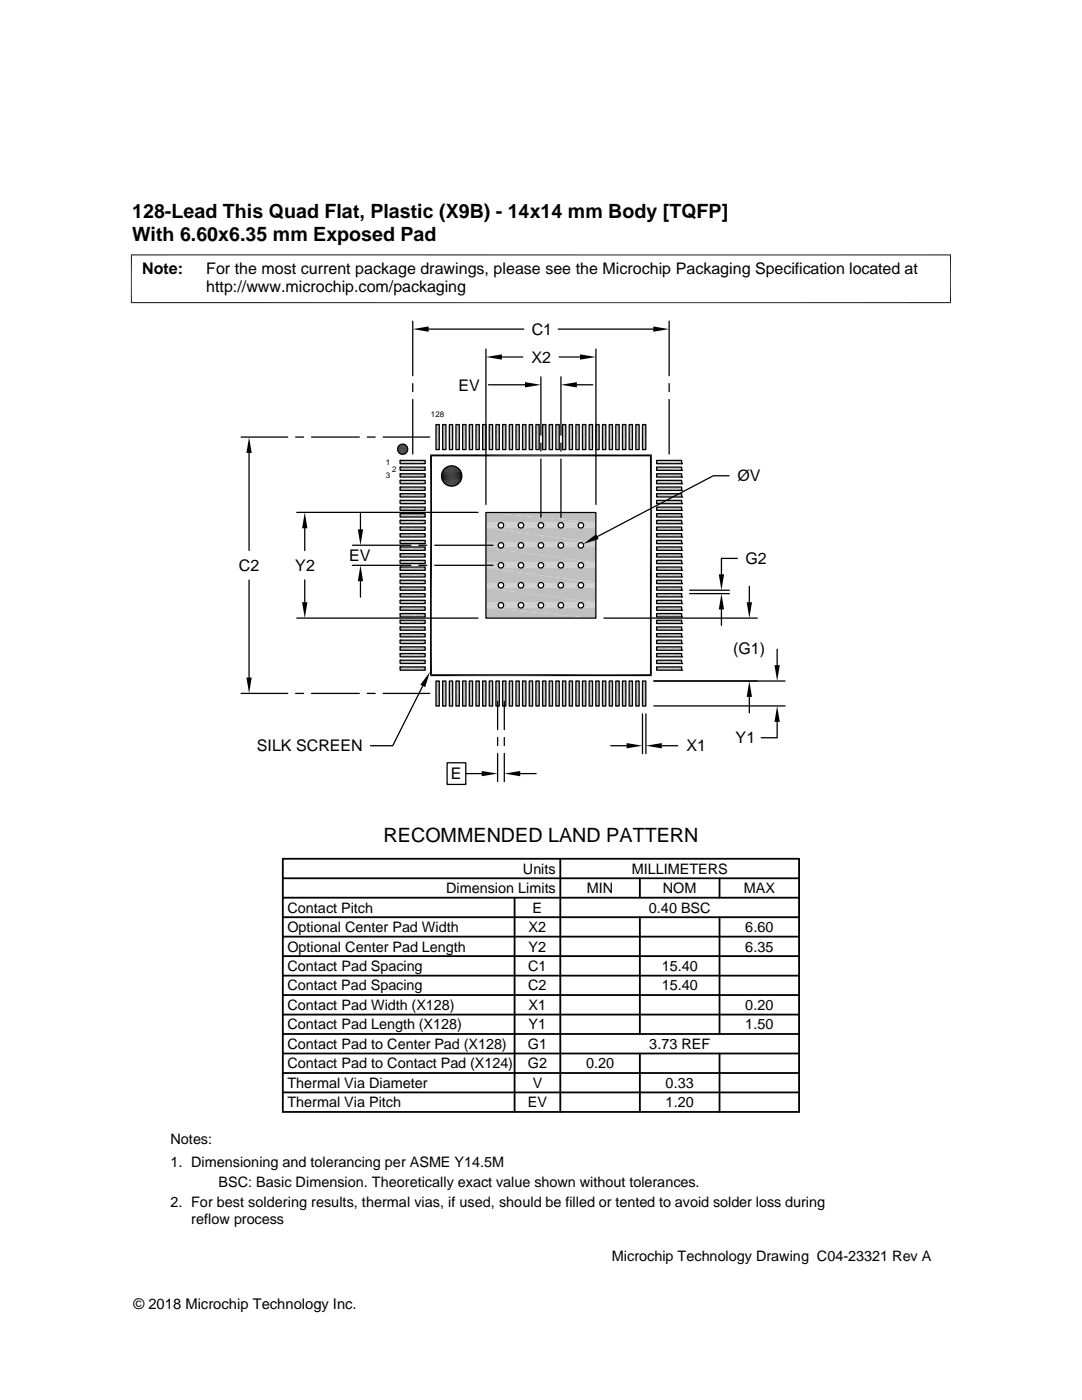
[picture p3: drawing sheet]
<svg xmlns="http://www.w3.org/2000/svg" width="216mm" height="279mm" viewBox="0 0 216 279" stroke-linecap="round" stroke-linejoin="round" font-family="sans-serif">
<g fill="#c0c0c0">
<path d="M128.2 84.7l.7 5h-.7z"/>
<path d="M128.2 84.7h.7v5z"/>
<path d="M126.9 84.7l.6 5h-.6z"/>
<path d="M126.9 84.7h.6v5z"/>
<path d="M125.5 84.7l.7 5h-.7z"/>
<path d="M125.5 84.7h.7v5z"/>
<path d="M124.2 84.7l.7 5h-.7z"/>
<path d="M124.2 84.7h.7v5z"/>
<path d="M122.9 84.7l.6 5h-.6z"/>
<path d="M122.9 84.7h.6v5z"/>
<path d="M121.6 84.7l.6 5h-.6z"/>
<path d="M121.6 84.7h.6v5z"/>
<path d="M120.2 84.7l.7 5h-.7z"/>
<path d="M120.2 84.7h.7v5z"/>
<path d="M118.9 84.7l.6 5h-.6z"/>
<path d="M118.9 84.7h.6v5z"/>
<path d="M117.6 84.7l.6 5h-.6z"/>
<path d="M117.6 84.7h.6v5z"/>
<path d="M116.2 84.7l.7 5h-.7z"/>
<path d="M116.2 84.7h.7v5z"/>
<path d="M114.9 84.7l.7 5h-.7z"/>
<path d="M114.9 84.7h.7v5z"/>
<path d="M113.6 84.7l.6 5h-.6z"/>
<path d="M113.6 84.7h.6v5z"/>
<path d="M112.2 84.7l.7 5h-.7z"/>
<path d="M112.2 84.7h.7v5z"/>
<path d="M110.9 84.7l.7 5h-.7z"/>
<path d="M110.9 84.7h.7v5z"/>
<path d="M109.6 84.7l.7 5h-.7z"/>
<path d="M109.6 84.7h.7v5z"/>
<path d="M108.3 84.7l.6 5h-.6z"/>
<path d="M108.3 84.7h.6v5z"/>
<path d="M106.9 84.7l.7 5h-.7z"/>
<path d="M106.9 84.7h.7v5z"/>
<path d="M105.6 84.7l.7 5h-.7z"/>
<path d="M105.6 84.7h.7v5z"/>
<path d="M104.3 84.7l.6 5h-.6z"/>
<path d="M104.3 84.7h.6v5z"/>
<path d="M103 84.7l.6 5h-.6z"/>
<path d="M103 84.7h.6v5z"/>
<path d="M101.6 84.7l.7 5h-.7z"/>
<path d="M101.6 84.7h.7v5z"/>
<path d="M100.3 84.7l.6 5h-.6z"/>
<path d="M100.3 84.7h.6v5z"/>
<path d="M99 84.7l.6 5h-.6z"/>
<path d="M99 84.7h.6v5z"/>
<path d="M97.6 84.7l.7 5h-.7z"/>
<path d="M97.6 84.7h.7v5z"/>
<path d="M96.3 84.7l.7 5h-.7z"/>
<path d="M96.3 84.7h.7v5z"/>
<path d="M95 84.7l.6 5h-.6z"/>
<path d="M95 84.7h.6v5z"/>
<path d="M93.6 84.7l.7 5h-.7z"/>
<path d="M93.6 84.7h.7v5z"/>
<path d="M92.3 84.7l.7 5h-.7z"/>
<path d="M92.3 84.7h.7v5z"/>
<path d="M91 84.7l.7 5h-.7z"/>
<path d="M91 84.7h.7v5z"/>
<path d="M89.7 84.7l.6 5h-.6z"/>
<path d="M89.7 84.7h.6v5z"/>
<path d="M88.3 84.7l.7 5h-.7z"/>
<path d="M88.3 84.7h.7v5z"/>
<path d="M87 84.7l.7 5h-.7z"/>
<path d="M87 84.7h.7v5z"/>
<path d="M131 91.9l5 .6h-5z"/>
<path d="M131 91.9h5v.6z"/>
<path d="M79.8 91.9l5 .6h-5z"/>
<path d="M79.8 91.9h5v.6z"/>
<path d="M131 93.2l5 .7h-5z"/>
<path d="M131 93.2h5v.7z"/>
<path d="M79.8 93.2l5 .7h-5z"/>
<path d="M79.8 93.2h5v.7z"/>
<path d="M131 94.6l5 .6h-5z"/>
<path d="M131 94.6h5v.6z"/>
<path d="M79.8 94.6l5 .6h-5z"/>
<path d="M79.8 94.6h5v.6z"/>
<path d="M131 95.9l5 .6h-5z"/>
<path d="M131 95.9h5v.6z"/>
<path d="M79.8 95.9l5 .6h-5z"/>
<path d="M79.8 95.9h5v.6z"/>
<path d="M131 97.2l5 .7h-5z"/>
<path d="M131 97.2h5v.7z"/>
<path d="M79.8 97.2l5 .7h-5z"/>
<path d="M79.8 97.2h5v.7z"/>
<path d="M131 98.5l5 .7h-5z"/>
<path d="M131 98.5h5v.7z"/>
<path d="M79.8 98.5l5 .7h-5z"/>
<path d="M79.8 98.5h5v.7z"/>
<path d="M131 99.9l5 .6h-5z"/>
<path d="M131 99.9h5v.6z"/>
<path d="M79.8 99.9l5 .6h-5z"/>
<path d="M79.8 99.9h5v.6z"/>
<path d="M131 101.2l5 .7h-5z"/>
<path d="M131 101.2h5v.7z"/>
<path d="M79.8 101.2l5 .7h-5z"/>
<path d="M79.8 101.2h5v.7z"/>
<path d="M131 102.5l5 .7h-5z"/>
<path d="M131 102.5h5v.7z"/>
<path d="M79.8 102.5l5 .7h-5z"/>
<path d="M79.8 102.5h5v.7z"/>
<path d="M131 103.8l5 .7h-5z"/>
<path d="M131 103.8h5v.7z"/>
<path d="M79.8 103.8l5 .7h-5z"/>
<path d="M79.8 103.8h5v.7z"/>
<path d="M131 105.2l5 .6h-5z"/>
<path d="M131 105.2h5v.6z"/>
<path d="M79.8 105.2l5 .6h-5z"/>
<path d="M79.8 105.2h5v.6z"/>
<path d="M131 106.5l5 .7h-5z"/>
<path d="M131 106.5h5v.7z"/>
<path d="M79.8 106.5l5 .7h-5z"/>
<path d="M79.8 106.5h5v.7z"/>
<path d="M131 107.8l5 .7h-5z"/>
<path d="M131 107.8h5v.7z"/>
<path d="M79.8 107.8l5 .7h-5z"/>
<path d="M79.8 107.8h5v.7z"/>
<path d="M131 109.2l5 .6h-5z"/>
<path d="M131 109.2h5v.6z"/>
<path d="M79.8 109.2l5 .6h-5z"/>
<path d="M79.8 109.2h5v.6z"/>
<path d="M131 110.5l5 .7h-5z"/>
<path d="M131 110.5h5v.7z"/>
<path d="M79.8 110.5l5 .7h-5z"/>
<path d="M79.8 110.5h5v.7z"/>
<path d="M131 111.8l5 .7h-5z"/>
<path d="M131 111.8h5v.7z"/>
<path d="M79.8 111.8l5 .7h-5z"/>
<path d="M79.8 111.8h5v.7z"/>
<path d="M131 113.2l5 .6h-5z"/>
<path d="M131 113.2h5v.6z"/>
<path d="M79.8 113.2l5 .6h-5z"/>
<path d="M79.8 113.2h5v.6z"/>
<path d="M131 114.5l5 .6h-5z"/>
<path d="M131 114.5h5v.6z"/>
<path d="M79.8 114.5l5 .6h-5z"/>
<path d="M79.8 114.5h5v.6z"/>
<path d="M131 115.8l5 .7h-5z"/>
<path d="M131 115.8h5v.7z"/>
<path d="M79.8 115.8l5 .7h-5z"/>
<path d="M79.8 115.8h5v.7z"/>
<path d="M131 117.1l5 .7h-5z"/>
<path d="M131 117.1h5v.7z"/>
<path d="M79.8 117.1l5 .7h-5z"/>
<path d="M79.8 117.1h5v.7z"/>
<path d="M131 118.5l5 .6h-5z"/>
<path d="M131 118.5h5v.6z"/>
<path d="M79.8 118.5l5 .6h-5z"/>
<path d="M79.8 118.5h5v.6z"/>
<path d="M131 119.8l5 .7h-5z"/>
<path d="M131 119.8h5v.7z"/>
<path d="M79.8 119.8l5 .7h-5z"/>
<path d="M79.8 119.8h5v.7z"/>
<path d="M131 121.1l5 .7h-5z"/>
<path d="M131 121.1h5v.7z"/>
<path d="M79.8 121.1l5 .7h-5z"/>
<path d="M79.8 121.1h5v.7z"/>
<path d="M131 122.4l5 .7h-5z"/>
<path d="M131 122.4h5v.7z"/>
<path d="M79.8 122.4l5 .7h-5z"/>
<path d="M79.8 122.4h5v.7z"/>
<path d="M131 123.8l5 .6h-5z"/>
<path d="M131 123.8h5v.6z"/>
<path d="M79.8 123.8l5 .6h-5z"/>
<path d="M79.8 123.8h5v.6z"/>
<path d="M131 125.1l5 .7h-5z"/>
<path d="M131 125.1h5v.7z"/>
<path d="M79.8 125.1l5 .7h-5z"/>
<path d="M79.8 125.1h5v.7z"/>
<path d="M131 126.4l5 .7h-5z"/>
<path d="M131 126.4h5v.7z"/>
<path d="M79.8 126.4l5 .7h-5z"/>
<path d="M79.8 126.4h5v.7z"/>
<path d="M131 127.8l5 .6h-5z"/>
<path d="M131 127.8h5v.6z"/>
<path d="M79.8 127.8l5 .6h-5z"/>
<path d="M79.8 127.8h5v.6z"/>
<path d="M131 129.1l5 .7h-5z"/>
<path d="M131 129.1h5v.7z"/>
<path d="M79.8 129.1l5 .7h-5z"/>
<path d="M79.8 129.1h5v.7z"/>
<path d="M131 130.4l5 .7h-5z"/>
<path d="M131 130.4h5v.7z"/>
<path d="M79.8 130.4l5 .7h-5z"/>
<path d="M79.8 130.4h5v.7z"/>
<path d="M131 131.8l5 .6h-5z"/>
<path d="M131 131.8h5v.6z"/>
<path d="M79.8 131.8l5 .6h-5z"/>
<path d="M79.8 131.8h5v.6z"/>
<path d="M131 133.1l5 .7h-5z"/>
<path d="M131 133.1h5v.7z"/>
<path d="M79.8 133.1l5 .7h-5z"/>
<path d="M79.8 133.1h5v.7z"/>
<path d="M128.2 135.9l.7 5h-.7z"/>
<path d="M128.2 135.9h.7v5z"/>
<path d="M126.9 135.9l.6 5h-.6z"/>
<path d="M126.9 135.9h.6v5z"/>
<path d="M125.5 135.9l.7 5h-.7z"/>
<path d="M125.5 135.9h.7v5z"/>
<path d="M124.2 135.9l.7 5h-.7z"/>
<path d="M124.2 135.9h.7v5z"/>
<path d="M122.9 135.9l.6 5h-.6z"/>
<path d="M122.9 135.9h.6v5z"/>
<path d="M121.6 135.9l.6 5h-.6z"/>
<path d="M121.6 135.9h.6v5z"/>
<path d="M120.2 135.9l.7 5h-.7z"/>
<path d="M120.2 135.9h.7v5z"/>
<path d="M118.9 135.9l.6 5h-.6z"/>
<path d="M118.9 135.9h.6v5z"/>
<path d="M117.6 135.9l.6 5h-.6z"/>
<path d="M117.6 135.9h.6v5z"/>
<path d="M116.2 135.9l.7 5h-.7z"/>
<path d="M116.2 135.9h.7v5z"/>
<path d="M114.9 135.9l.7 5h-.7z"/>
<path d="M114.9 135.9h.7v5z"/>
<path d="M113.6 135.9l.6 5h-.6z"/>
<path d="M113.6 135.9h.6v5z"/>
<path d="M112.2 135.9l.7 5h-.7z"/>
<path d="M112.2 135.9h.7v5z"/>
<path d="M110.9 135.9l.7 5h-.7z"/>
<path d="M110.9 135.9h.7v5z"/>
<path d="M109.6 135.9l.7 5h-.7z"/>
<path d="M109.6 135.9h.7v5z"/>
<path d="M108.3 135.9l.6 5h-.6z"/>
<path d="M108.3 135.9h.6v5z"/>
<path d="M106.9 135.9l.7 5h-.7z"/>
<path d="M106.9 135.9h.7v5z"/>
<path d="M105.6 135.9l.7 5h-.7z"/>
<path d="M105.6 135.9h.7v5z"/>
<path d="M104.3 135.9l.6 5h-.6z"/>
<path d="M104.3 135.9h.6v5z"/>
<path d="M103 135.9l.6 5h-.6z"/>
<path d="M103 135.9h.6v5z"/>
<path d="M101.6 135.9l.7 5h-.7z"/>
<path d="M101.6 135.9h.7v5z"/>
<path d="M100.3 135.9l.6 5h-.6z"/>
<path d="M100.3 135.9h.6v5z"/>
<path d="M99 135.9l.6 5h-.6z"/>
<path d="M99 135.9h.6v5z"/>
<path d="M97.6 135.9l.7 5h-.7z"/>
<path d="M97.6 135.9h.7v5z"/>
<path d="M96.3 135.9l.7 5h-.7z"/>
<path d="M96.3 135.9h.7v5z"/>
<path d="M95 135.9l.6 5h-.6z"/>
<path d="M95 135.9h.6v5z"/>
<path d="M93.6 135.9l.7 5h-.7z"/>
<path d="M93.6 135.9h.7v5z"/>
<path d="M92.3 135.9l.7 5h-.7z"/>
<path d="M92.3 135.9h.7v5z"/>
<path d="M91 135.9l.7 5h-.7z"/>
<path d="M91 135.9h.7v5z"/>
<path d="M89.7 135.9l.6 5h-.6z"/>
<path d="M89.7 135.9h.6v5z"/>
<path d="M88.3 135.9l.7 5h-.7z"/>
<path d="M88.3 135.9h.7v5z"/>
<path d="M87 135.9l.7 5h-.7z"/>
<path d="M87 135.9h.7v5z"/>
<path d="M97 102.3l21.9 2h-21.9z"/>
<path d="M97 102.3h21.9v2z"/>
</g>
<g fill="none" stroke="#c0c0c0" stroke-width=".2">
<path d="M97 104.4h2.7M97 104.4h2.6M97 104.5h2.5M97 104.6h2.5M97 104.7h2.4M97 104.8h2.4M97 104.9h2.4M97 105h2.4M97 105.1h2.5M97 105.2h2.5M97 105.3h2.6M97 105.3h2.7"/>
<path d="M97 105.3l2.9 .1M99.9 104.3h-2.9M100 105.4h3.9M100 104.3h3.9M100.2 105.3h3.5M100.2 104.4h3.5M100.3 105.3h3.3M100.3 104.4h3.3M100.4 104.5h3.1M100.4 105.2h3.1M100.4 105.1h3.1M100.4 104.6h3.1"/>
<path d="M100.5 105h2.9M100.5 104.7h2.9M100.5 104.8h2.9M100.5 104.9h2.9M104 105.4h3.9M104 104.3h3.9M104.2 105.3h3.5M104.2 104.4h3.5M104.3 105.3h3.3M104.3 104.4h3.3M104.4 104.5h3.1M104.4 105.2h3.1"/>
<path d="M104.4 105.1h3.1M104.4 104.6h3.1M104.5 105h2.9M104.5 104.7h2.9M104.5 104.9h2.9M104.5 104.8h2.9M108 105.4h3.9M108 104.3h3.9M108.2 105.3h3.5M108.2 104.4h3.5M108.3 105.3h3.3M108.3 104.4h3.3"/>
<path d="M108.3 104.5h3.2M108.3 105.2h3.2M108.4 105.1h3M108.4 104.6h3M108.4 105h3M108.4 104.7h3M108.5 104.9h2.9M108.5 104.8h2.9M112 104.3h3.8M112 105.4h3.8M112.2 105.3h3.5M112.2 104.4h3.5"/>
<path d="M112.2 104.4h3.4M112.2 105.3h3.4M112.3 105.2h3.2M112.3 104.5h3.2M112.4 105.1h3M112.4 104.6h3M112.4 105h3M112.4 104.7h3M112.5 104.8h2.9M112.5 104.9h2.9M116 104.3h2.9M116 105.4h2.9"/>
<path d="M116.1 105.3h2.8M116.1 104.4h2.8M116.2 104.4h2.7M116.2 105.3h2.7M116.3 105.2h2.6M116.3 104.5h2.6M116.4 105.1h2.5M116.4 104.6h2.5M116.4 105h2.5M116.4 104.7h2.5M116.4 104.9h2.5M116.4 104.8h2.5"/>
</g>
<g fill="#c0c0c0">
<path d="M97 105.4l21.9 2.9h-21.9z"/>
<path d="M97 105.4h21.9v2.9z"/>
</g>
<g fill="none" stroke="#c0c0c0" stroke-width=".2">
<path d="M97 108.4h2.7M97 108.4h2.6M97 108.5h2.5M97 108.6h2.5M97 108.7h2.4M97 108.8h2.4M97 108.9h2.4M97 109h2.4M97 109.1h2.5M97 109.2h2.5M97 109.2h2.6M97 109.3h2.7"/>
<path d="M97 109.3l2.9 .1M99.9 108.3h-2.9M100 109.4h3.9M100 108.3h3.9M100.2 109.3h3.5M100.2 108.4h3.5M100.3 109.2h3.3M100.3 108.4h3.3M100.4 108.5h3.1M100.4 109.2h3.1M100.4 109.1h3.1M100.4 108.6h3.1"/>
<path d="M100.5 109h2.9M100.5 108.7h2.9M100.5 108.8h2.9M100.5 108.9h2.9M104 109.4h3.9M104 108.3h3.9M104.2 109.3h3.5M104.2 108.4h3.5M104.3 109.2h3.3M104.3 108.4h3.3M104.4 108.5h3.1M104.4 109.2h3.1"/>
<path d="M104.4 109.1h3.1M104.4 108.6h3.1M104.5 109h2.9M104.5 108.7h2.9M104.5 108.9h2.9M104.5 108.8h2.9M108 109.4h3.9M108 108.3h3.9M108.2 109.3h3.5M108.2 108.4h3.5M108.3 109.2h3.3M108.3 108.4h3.3"/>
<path d="M108.3 108.5h3.2M108.3 109.2h3.2M108.4 109.1h3M108.4 108.6h3M108.4 109h3M108.4 108.7h3M108.5 108.9h2.9M108.5 108.8h2.9M112 108.3h3.8M112 109.4h3.8M112.2 109.3h3.5M112.2 108.4h3.5"/>
<path d="M112.2 108.4h3.4M112.2 109.2h3.4M112.3 109.2h3.2M112.3 108.5h3.2M112.4 109.1h3M112.4 108.6h3M112.4 109h3M112.4 108.7h3M112.5 108.8h2.9M112.5 108.9h2.9M116 108.3h2.9M116 109.4h2.9"/>
<path d="M116.1 109.3h2.8M116.1 108.4h2.8M116.2 108.4h2.7M116.2 109.2h2.7M116.3 109.2h2.6M116.3 108.5h2.6M116.4 109.1h2.5M116.4 108.6h2.5M116.4 109h2.5M116.4 108.7h2.5M116.4 108.9h2.5M116.4 108.8h2.5"/>
</g>
<g fill="#c0c0c0">
<path d="M97 109.4l21.9 2.9h-21.9z"/>
<path d="M97 109.4h21.9v2.9z"/>
</g>
<g fill="none" stroke="#c0c0c0" stroke-width=".2">
<path d="M97 112.4h2.7M97 112.4h2.6M97 112.5h2.5M97 112.6h2.5M97 112.7h2.4M97 112.8h2.4M97 112.9h2.4M97 113h2.4M97 113.1h2.5M97 113.2h2.6M97 113.3h2.7M97 113.3l2.9 .1"/>
<path d="M99.9 112.3h-2.9M100 113.4h3.9M100 112.3h3.9M100.2 113.3h3.5M100.2 112.4h3.5M100.3 113.2h3.3M100.3 112.4h3.3M100.4 112.5h3.1M100.4 113.1h3.1M100.4 112.6h3.1M100.5 113h2.9M100.5 112.7h2.9"/>
<path d="M100.5 112.8h2.9M100.5 112.9h2.9M104 113.4h3.9M104 112.3h3.9M104.2 113.3h3.5M104.2 112.4h3.5M104.3 113.2h3.3M104.3 112.4h3.3M104.4 112.5h3.1M104.4 113.1h3.1M104.4 112.6h3.1M104.5 113h2.9"/>
<path d="M104.5 112.7h2.9M104.5 112.9h2.9M104.5 112.8h2.9M108 113.4h3.9M108 112.3h3.9M108.2 113.3h3.5M108.2 112.4h3.5M108.3 113.2h3.3M108.3 112.4h3.3M108.3 112.5h3.2M108.3 113.1h3.2M108.4 113.1h3"/>
<path d="M108.4 112.6h3M108.4 113h3M108.4 112.7h3M108.5 112.9h2.9M108.5 112.8h2.9M112 112.3h3.8M112 113.4h3.8M112.2 113.3h3.5M112.2 112.4h3.5M112.2 112.4h3.4M112.2 113.2h3.4M112.3 113.1h3.2"/>
<path d="M112.3 112.5h3.2M112.4 113.1h3M112.4 112.6h3M112.4 113h3M112.4 112.7h3M112.5 112.8h2.9M112.5 112.9h2.9M116 112.3h2.9M116 113.4h2.9M116.1 113.3h2.8M116.1 112.4h2.8M116.2 112.4h2.7"/>
<path d="M116.2 113.2h2.7M116.3 113.1h2.6M116.3 112.5h2.6M116.4 113.1h2.5M116.4 112.6h2.5M116.4 113h2.5M116.4 112.7h2.5M116.4 112.9h2.5M116.4 112.8h2.5"/>
</g>
<g fill="#c0c0c0">
<path d="M97 113.4l21.9 2.9h-21.9z"/>
<path d="M97 113.4h21.9v2.9z"/>
</g>
<g fill="none" stroke="#c0c0c0" stroke-width=".2">
<path d="M97 116.3h2.7M97 116.4h2.6M97 116.5h2.5M97 116.6h2.5M97 116.7h2.4M97 116.8h2.4M97 116.9h2.4M97 117h2.4M97 117.1h2.5M97 117.2h2.6M97 117.3h2.7M97 117.3h2.9"/>
<path d="M99.9 116.3h-2.9M100 117.3h3.9M100 116.3h3.9M100.2 117.3h3.5M100.2 116.3h3.5M100.3 117.2h3.3M100.3 116.4h3.3M100.4 116.5h3.1M100.4 117.1h3.1M100.4 116.6h3.1M100.5 117h2.9M100.5 116.7h2.9"/>
<path d="M100.5 116.8h2.9M100.5 116.9h2.9M104 117.3h3.9M104 116.3h3.9M104.2 117.3h3.5M104.2 116.3h3.5M104.3 117.2h3.3M104.3 116.4h3.3M104.4 116.5h3.1M104.4 117.1h3.1M104.4 116.6h3.1M104.5 117h2.9"/>
<path d="M104.5 116.7h2.9M104.5 116.9h2.9M104.5 116.8h2.9M108 117.3h3.9M108 116.3h3.9M108.2 117.3h3.5M108.2 116.3h3.5M108.3 117.2h3.3M108.3 116.4h3.3M108.3 116.5h3.2M108.3 117.1h3.2M108.4 117.1h3"/>
<path d="M108.4 116.6h3M108.4 117h3M108.4 116.7h3M108.5 116.9h2.9M108.5 116.8h2.9M112 116.3h3.8M112 117.3h3.8M112.2 117.3h3.5M112.2 116.3h3.5M112.2 116.4h3.4M112.2 117.2h3.4M112.3 117.1h3.2"/>
<path d="M112.3 116.5h3.2M112.4 117.1h3M112.4 116.6h3M112.4 117h3M112.4 116.7h3M112.5 116.8h2.9M112.5 116.9h2.9M116 116.3h2.9M116 117.3h2.9M116.1 117.3h2.8M116.1 116.3h2.8M116.2 116.4h2.7"/>
<path d="M116.2 117.2h2.7M116.3 117.1h2.6M116.3 116.5h2.6M116.4 117.1h2.5M116.4 116.6h2.5M116.4 117h2.5M116.4 116.7h2.5M116.4 116.9h2.5M116.4 116.8h2.5"/>
</g>
<g fill="#c0c0c0">
<path d="M97 117.3l21.9 2.9h-21.9z"/>
<path d="M97 117.3h21.9v2.9z"/>
</g>
<g fill="none" stroke="#c0c0c0" stroke-width=".2">
<path d="M97 120.3h2.7M97 120.4h2.6M97 120.5h2.5M97 120.6h2.4M97 120.7h2.4M97 120.9h2.4M97 121h2.5M97 121.1h2.5M97 121.2h2.6M97 121.3h2.7M97 121.3h2.9M99.9 120.3h-2.9"/>
<path d="M100 121.3h3.9M100 120.3h3.9M100.2 121.3h3.5M100.2 120.3h3.5M100.3 121.2h3.3M100.3 120.4h3.3M100.4 120.5h3.1M100.4 121.1h3.1M100.4 121h3.1M100.5 120.9h2.9M100.5 120.6h2.9M100.5 120.7h2.9"/>
<path d="M104 121.3h3.9M104 120.3h3.9M104.2 121.3h3.5M104.2 120.3h3.5M104.3 121.2h3.3M104.3 120.4h3.3M104.4 120.5h3.1M104.4 121.1h3.1M104.4 121h3.1M104.5 120.9h2.9M104.5 120.6h2.9M104.5 120.7h2.9"/>
<path d="M108 121.3h3.9M108 120.3h3.9M108.2 121.3h3.5M108.2 120.3h3.5M108.3 121.2h3.3M108.3 120.4h3.3M108.3 120.5h3.2M108.3 121.1h3.2M108.4 121h3M108.4 120.5h3M108.4 120.9h3M108.4 120.6h3"/>
<path d="M108.5 120.9h2.9M108.5 120.7h2.9M112 120.3h3.8M112 121.3h3.8M112.2 121.3h3.5M112.2 120.3h3.5M112.2 120.4h3.4M112.2 121.2h3.4M112.3 121.1h3.2M112.3 120.5h3.2M112.4 121h3M112.4 120.5h3"/>
<path d="M112.4 120.9h3M112.4 120.6h3M112.5 120.7h2.9M112.5 120.9h2.9M116 120.3h2.9M116 121.3h2.9M116.1 121.3h2.8M116.1 120.3h2.8M116.2 120.4h2.7M116.2 121.2h2.7M116.3 121.1h2.6M116.3 120.5h2.6"/>
<path d="M116.4 121h2.5M116.4 120.5h2.5M116.4 120.9h2.5M116.4 120.6h2.5M116.4 120.7h2.5"/>
</g>
<g fill="#c0c0c0">
<path d="M97 121.3l21.9 2.1h-21.9z"/>
<path d="M97 121.3h21.9v2.1z"/>
</g>
<g fill="none" stroke="#000" stroke-width=".25">
<path d="M82.4 64.1v10.9M82.4 76.6v1.5M82.4 79.7v10.9M85.5 65.7h19M97 69.7v31M97.5 76.8h7.3M100.1 71.2h4.2M107.9 75.2v11.6M111.4 65.7h18.9M111.6 71.2h4.1M111.9 75.2v11.6M115.1 76.8h3.2"/>
<path d="M118.9 69.7v31M133.5 64.1v10.9M133.5 76.6v1.5M133.5 79.7v10.9M48.1 87.2h9.3M49.7 90.4v19.5M59 87.2h1.6M62.2 87.2h9.5M73.3 87.2h1.6M76.5 87.2h9.2M79.8 91.9h5v.6h-5zM79.8 91.9h.1"/>
<path d="M79.8 93.2h5v.7h-5zM79.8 93.2h.1M79.8 94.6h5v.6h-5zM79.8 94.6h.1M79.8 95.9h5v.6h-5zM79.8 95.9h.1M79.8 97.2h5v.7h-5zM79.8 97.2h.1M79.8 98.5h5v.7h-5zM79.8 98.5h.1M79.8 99.9h5v.6h-5zM79.8 99.9h.1"/>
<path d="M87 84.7h.7v5h-.7zM88.3 84.7h.7v5h-.7zM89.7 84.7h.6v5h-.6zM91 84.7h.7v5h-.7zM92.3 84.7h.7v5h-.7zM93.6 84.7h.7v5h-.7zM95 84.7h.6v5h-.6zM96.3 84.7h.7v5h-.7zM97.6 84.7h.7v5h-.7zM99 84.7h.6v5h-.6zM100.3 84.7h.6v5h-.6zM101.6 84.7h.7v5h-.7z"/>
<path d="M103 84.7h.6v5h-.6zM104.3 84.7h.6v5h-.6zM105.6 84.7h.7v5h-.7zM106.9 84.7h.7v5h-.7zM107.9 88.4v1.6M107.9 91.6v11.7M108.3 84.7h.6v5h-.6zM109.6 84.7h.7v5h-.7zM110.9 84.7h.7v5h-.7zM111.9 88.4v1.6M111.9 91.6v11.7M112.2 84.7h.7v5h-.7z"/>
<path d="M113.6 84.7h.6v5h-.6zM114.9 84.7h.7v5h-.7zM116.2 84.7h.7v5h-.7zM117.6 84.7h.6v5h-.6zM118.9 84.7h.6v5h-.6zM120.2 84.7h.7v5h-.7zM121.6 84.7h.6v5h-.6zM122.9 84.7h.6v5h-.6zM124.2 84.7h.7v5h-.7zM125.5 84.7h.7v5h-.7zM126.9 84.7h.6v5h-.6zM128.2 84.7h.7v5h-.7z"/>
<path d="M131 99.9h5v.6h-5zM131 98.5h5v.7h-5zM131 97.2h5v.7h-5zM131 95.9h5v.6h-5zM131 94.6h5v.6h-5zM131 93.2h5v.7h-5zM131 91.9h5v.6h-5zM136 99.2h.1M136 97.9h.1M136 96.5h.1M136 95.2h.1M136 93.9h.1"/>
<path d="M136 92.5h.1M145.5 95h-3.2l-23.1 12.1M49.7 115.8v19.4M59.2 102.3h36.2M60.8 105.4v4.5M60.8 115.7v4.5M70.3 108.8h11.7M70.3 112.8h11.7M71.9 102.5v3.1M71.9 116v3.2M79.8 101.2h5v.7h-5zM79.8 101.2h.1"/>
<path d="M79.8 102.5h5v.7h-5zM79.8 102.5h.1M79.8 103.8h5v.7h-5zM79.8 103.8h.1M79.8 105.2h5v.6h-5zM79.8 105.2h.1M79.8 106.5h5v.7h-5zM79.8 106.5h.1M79.8 107.8h5v.7h-5zM79.8 107.8h.1M79.8 109.2h5v.6h-5zM79.8 109.2h.1"/>
<path d="M79.8 110.5h5v.7h-5zM79.8 110.5h.1M79.8 111.8h5v.7h-5zM79.8 111.8h.1M79.8 113.2h5v.6h-5zM79.8 113.2h.1M79.8 114.5h5v.6h-5zM79.8 114.5h.1M79.8 115.8h5v.7h-5zM79.8 115.8h.1M79.8 117.1h5v.7h-5zM79.8 117.1h.1"/>
<path d="M79.8 118.5h5v.6h-5zM79.8 118.5h.1M79.8 119.8h5v.7h-5zM79.8 119.8h.1M83.6 108.8h1.6M83.6 112.8h1.6M86.7 108.8h11.7M86.7 112.8h11.7M97 102.3h21.9v21.1h-21.9zM131 119.8h5v.7h-5zM131 118.5h5v.6h-5zM131 117.1h5v.7h-5z"/>
<path d="M131 115.8h5v.7h-5zM131 114.5h5v.6h-5zM131 113.2h5v.6h-5zM131 111.8h5v.7h-5zM131 110.5h5v.7h-5zM131 109.2h5v.6h-5zM131 107.8h5v.7h-5zM131 106.5h5v.7h-5zM131 105.2h5v.6h-5zM131 103.8h5v.7h-5zM131 102.5h5v.7h-5zM131 101.2h5v.7h-5z"/>
<path d="M136 119.1h.1M136 117.8h.1M136 116.5h.1M136 115.1h.1M136 113.8h.1M136 112.5h.1M136 111.2h.1M136 109.8h.1M136 108.5h.1M136 107.2h.1M136 105.8h.1M136 104.5h.1"/>
<path d="M136 103.2h.1M136 101.9h.1M136 100.5h.1M137.6 118.5h7.9M137.6 117.8h7.9M147.1 111.4h-3.1v3.2M149.5 117v3.2M48.1 138.4h9.3M59 138.4h1.6M59.2 123.4h36.2M62.2 138.4h9.5M73.3 138.4h1.6"/>
<path d="M76.5 138.4h9.2M79.8 121.1h5v.7h-5zM79.8 121.1h.1M79.8 122.4h5v.7h-5zM79.8 122.4h.1M79.8 123.8h5v.6h-5zM79.8 123.8h.1M79.8 125.1h5v.7h-5zM79.8 125.1h.1M79.8 126.4h5v.7h-5zM79.8 126.4h.1M79.8 127.8h5v.6h-5z"/>
<path d="M79.8 127.8h.1M79.8 129.1h5v.7h-5zM79.8 129.1h.1M79.8 130.4h5v.7h-5zM79.8 130.4h.1M79.8 131.8h5v.6h-5zM79.8 131.8h.1M79.8 133.1h5v.7h-5zM79.8 133.1h.1M84.3 136.9l-5.9 11.9h-4.5M87 135.9h.7v5h-.7zM88.3 135.9h.7v5h-.7z"/>
<path d="M89.7 135.9h.6v5h-.6zM91 135.9h.7v5h-.7zM92.3 135.9h.7v5h-.7zM93.6 135.9h.7v5h-.7zM95 135.9h.6v5h-.6zM96.3 135.9h.7v5h-.7zM97.6 135.9h.7v5h-.7zM99 135.9h.6v5h-.6zM99.3 140v5.6M100.3 135.9h.6v5h-.6zM100.6 140v5.6M101.6 135.9h.7v5h-.7z"/>
<path d="M103 135.9h.6v5h-.6zM104.3 135.9h.6v5h-.6zM105.6 135.9h.7v5h-.7zM106.9 135.9h.7v5h-.7zM108.3 135.9h.6v5h-.6zM109.6 135.9h.7v5h-.7zM110.9 135.9h.7v5h-.7zM112.2 135.9h.7v5h-.7zM113.6 135.9h.6v5h-.6zM114.9 135.9h.7v5h-.7zM116.2 135.9h.7v5h-.7zM117.6 135.9h.6v5h-.6z"/>
<path d="M118.9 135.9h.6v5h-.6zM120.2 135.9h.7v5h-.7zM120.5 123.4h30.6M121.6 135.9h.6v5h-.6zM122.9 135.9h.6v5h-.6zM124.2 135.9h.7v5h-.7zM125.5 135.9h.7v5h-.7zM126.9 135.9h.6v5h-.6zM128.2 135.9h.7v5h-.7zM130.5 135.9h26.2M131 133.1h5v.7h-5zM131 131.8h5v.6h-5z"/>
<path d="M131 130.4h5v.7h-5zM131 129.1h5v.7h-5zM131 127.8h5v.6h-5zM131 126.4h5v.7h-5zM131 125.1h5v.7h-5zM131 123.8h5v.6h-5zM131 122.4h5v.7h-5zM131 121.1h5v.7h-5zM136 133.8h.1M136 132.4h.1M136 131.1h.1M136 129.8h.1"/>
<path d="M136 128.4h.1M136 127.1h.1M136 125.8h.1M136 124.4h.1M136 123.1h.1M136 121.8h.1M136 120.5h.1M144 121.6v3.2M149.5 139.1v3.2M155.1 129.6v3.1M89.2 152.2h3.7v4.3h-3.7zM92.9 154.4h3.2"/>
<path d="M99.3 147.2v1.6M99.3 150.4v5.6M100.6 147.2v1.6M100.6 150.4v5.6M103.8 154.4h3.2M121.9 148.8h3.1M128.2 142.5v7.9M128.9 142.5v7.9M130.5 140.9h26.2M132.1 148.8h3.1M155.1 144.1v3.1h-3.2"/>
<circle cx="80.3" cy="89.6" r="1.02"/>
<circle cx="90.1" cy="95" r="2.04"/>
<circle cx="100" cy="112.8" r=".55"/>
<circle cx="100" cy="108.8" r=".55"/>
<circle cx="100" cy="116.8" r=".55"/>
<circle cx="100" cy="104.8" r=".55"/>
<circle cx="103.9" cy="116.8" r=".56"/>
<circle cx="103.9" cy="104.8" r=".56"/>
<circle cx="103.9" cy="112.8" r=".55"/>
<circle cx="103.9" cy="108.8" r=".55"/>
<circle cx="107.9" cy="112.8" r=".55"/>
<circle cx="107.9" cy="104.8" r=".55"/>
<circle cx="107.9" cy="116.8" r=".55"/>
<circle cx="107.9" cy="108.8" r=".55"/>
<circle cx="111.9" cy="112.8" r=".55"/>
<circle cx="111.9" cy="104.8" r=".55"/>
<circle cx="111.9" cy="116.8" r=".55"/>
<circle cx="111.9" cy="108.8" r=".55"/>
<circle cx="115.9" cy="116.8" r=".56"/>
<circle cx="115.9" cy="104.8" r=".56"/>
<circle cx="115.9" cy="108.8" r=".55"/>
<circle cx="115.9" cy="112.8" r=".55"/>
<circle cx="100" cy="120.8" r=".55"/>
<circle cx="103.9" cy="120.8" r=".55"/>
<circle cx="107.9" cy="120.8" r=".55"/>
<circle cx="111.9" cy="120.8" r=".55"/>
<circle cx="115.9" cy="120.8" r=".55"/>
</g>
<g fill="none" stroke="#000" stroke-width=".36">
<path d="M56.4 175.3h103M56.4 171.4h103v50.5h-103zM56.4 179.2h103M102.7 179.2v42.7M111.8 171.4v50.5M127.7 175.3v3.9M143.6 175.3v3.9M56.4 198.6h103M56.4 186.9h103M56.4 183h103M56.4 190.8h103M56.4 194.7h103"/>
<path d="M127.7 183v23.4M143.6 183v23.4M56.4 202.5h103M56.4 210.2h103M56.4 206.4h103M56.4 218h103M56.4 214.1h103M127.7 210.2v11.7M143.6 210.2v11.7"/>
</g>
<g fill="none" stroke="#000" stroke-width=".2">
<path d="M26.1 50.9h163.7M26.2 50.8v9.7M189.7 50.8v9.7M26.1 60.4h163.7M79.3 89.5h2M79.3 89.6h2.1M79.3 89.7h2.1M79.3 89.8h2M88.1 94.7h4M88.1 94.9h4.1M88.1 95.1h4.1M88.1 95.3h4"/>
<path d="M88.1 95.5h4M88.1 94.5h4M88.2 94.3h3.9M88.2 95.7h3.9M88.2 95.8h3.8M88.2 94.1h3.8M88.3 94h3.6M88.3 96h3.6M88.4 96.2h3.4M88.4 93.8h3.4M88.5 93.7h3.2M88.5 96.3h3.2"/>
<path d="M88.7 96.5h2.9M88.7 93.5h2.9M88.8 93.4h2.6M88.8 96.6h2.6M89 96.7h2.3M89 93.3h2.3M89.1 93.2h2M89.1 96.8h2"/>
</g>
<g fill="#000">
<path d="M82.4 65.7l3.1-.5v1zM97 71.2l3.1-.5v1.1zM104.8 76.3l3.1 .5-3.1 .5zM111.9 76.8l3.2-.5v1zM115.7 70.7l3.2 .5-3.2 .6zM130.3 65.2l3.2 .5-3.2 .5zM49.7 87.2l.5 3.2h-1zM79.4 89.5h1.9v.1zM79.4 89.8l1.9 .1h-1.9zM79.4 89.8h1.9v.1zM79.4 89.4l1.9 .1zM79.4 89.9l1.9 .1z"/>
<path d="M79.4 89.9h1.9zM79.4 89.3l1.9 .1zM79.4 90l1.8 .1zM79.4 90h1.9zM79.4 89.2l1.9 .1h-1.9zM79.4 89.2h1.8l.1 .1zM79.4 90.1l1.8 .1zM79.4 90.1h1.8zM79.5 89.1l1.7 .1h-1.8zM79.5 89.1l1.7 .1zM79.5 90.2l1.6 .1zM79.5 90.2h1.7z"/>
<path d="M79.5 89l1.7 .1zM79.5 90.3h1.6zM79.6 88.9l1.5 .1h-1.6zM79.6 88.9l1.5 .1zM79.6 90.3l1.4 .1zM79.6 90.3h1.5zM79.7 88.9h1.4zM79.7 90.4l1.2 .1zM79.7 90.4h1.3zM79.7 88.9h1.3zM79.8 88.8l1.2 .1zM79.8 90.5h1z"/>
<path d="M79.8 90.5h1.1zM79.8 88.8h1.1zM79.8 90.5l1 .1zM79.8 88.8h1zM79.9 88.7l.9 .1zM79.9 90.6h.8zM79.9 90.6h.9zM79.9 88.7h.9zM80 88.7h.8zM80 90.6h.6zM80 90.6h.7zM80 88.7h.7z"/>
<path d="M80.1 88.7h.6zM80.1 90.6l.4 .1zM80.1 90.6h.5zM80.1 88.7h.5zM80.2 88.6l.4 .1zM80.2 90.7h.3zM80.2 88.6h.3zM89.1 96.8h1.9zM89.3 93.2h1.8zM89.3 96.8l1.5 .1zM89.3 96.8h1.7zM89.3 93.2h1.7z"/>
<path d="M89.5 93.1l1.5 .1zM89.5 96.9l1.1 .1zM89.5 96.9h1.3zM89.5 93.1h1.3zM89.7 93l1.1 .1zM89.7 97h.6zM89.7 97h.9zM89.7 93h.9zM89.8 93h.8zM89.8 97h.5zM89.8 93h.5zM60.8 102.3l.5 3.1h-1z"/>
<path d="M71.4 105.6h1.1l-.6 3.2zM71.9 112.8l.6 3.2h-1.1zM116.4 108.6l2.6-2 .5 1zM143.4 114.6h1.1l-.5 3.2zM49.2 135.2h1l-.5 3.2zM60.3 120.2h1l-.5 3.2zM85.8 134.1l-1 3-.9-.4zM144 118.5l.5 3.1h-1.1zM149.5 135.9l.6 3.2h-1.1zM149 120.2h1.1l-.6 3.2zM154.5 132.7h1.1l-.5 3.2zM96.1 153.9l3.2 .5-3.2 .5z"/>
<path d="M100.6 154.4l3.2-.5v1zM125 148.3l3.2 .5-3.2 .6zM128.9 148.8l3.2-.5v1.1zM155.1 140.9l.5 3.2h-1.1z"/>
</g>
<path d="M85.8 90.9h44.3M86 90.7v44.2M129.9 90.7v44.2M85.8 134.7h44.3" fill="none" stroke="#000" stroke-width=".38"/>
<g font-size="3.9">
<text x="26.4" y="43.5">128-Lead This Quad Flat, Plastic (X9B) - 14x14 mm Body [TQFP]</text>
<text x="26.4" y="48">With 6.60x6.35 mm Exposed Pad</text>
<text x="76.5" y="168.1">RECOMMENDED LAND PATTERN</text>
</g>
<g font-size="3.2">
<text x="28.4" y="54.6">Note:</text>
<text x="41.1" y="58.3">http://www.microchip.com/packaging</text>
<text x="41.1" y="54.6">For the most current package drawings, please see the Microchip Packaging Specification located at</text>
<text x="106.1" y="66.8">C1</text>
<text x="91.5" y="77.9">EV</text>
<text x="106.1" y="72.4">X2</text>
<text x="147.2" y="96.1">ØV</text>
<text x="47.7" y="113.9">C2</text>
<text x="58.9" y="114">Y2</text>
<text x="69.7" y="112">EV</text>
<text x="148.7" y="112.6">G2</text>
<text x="146.3" y="130.4">(G1)</text>
<text x="51.3" y="149.9">SILK SCREEN</text>
<text x="137" y="150">X1</text>
<text x="146.8" y="148.4">Y1</text>
<text x="90" y="155.5">E</text>
</g>
<g font-size="2.9">
<text x="89" y="178.2">Dimension Limits</text>
<text x="104.3" y="174.4">Units</text>
<text x="117.1" y="178.2">MIN</text>
<text x="126" y="174.4">MILLIMETERS</text>
<text x="132.3" y="178.2">NOM</text>
<text x="148.4" y="178.2">MAX</text>
<text x="57.3" y="182.1">Contact Pitch</text>
<text x="106.3" y="182.1">E</text>
<text x="129.5" y="182.1">0.40 BSC</text>
<text x="57.3" y="186">Optional Center Pad Width</text>
<text x="57.3" y="189.9">Optional Center Pad Length</text>
<text x="105.5" y="189.9">Y2</text>
<text x="105.5" y="186">X2</text>
<text x="148.7" y="189.9">6.35</text>
<text x="148.7" y="186">6.60</text>
<text x="57.3" y="197.7">Contact Pad Spacing</text>
<text x="57.3" y="193.8">Contact Pad Spacing</text>
<text x="105.4" y="197.7">C2</text>
<text x="105.4" y="193.8">C1</text>
<text x="132" y="193.8">15.40</text>
<text x="132" y="197.7">15.40</text>
<text x="57.3" y="201.6">Contact Pad Width (X128)</text>
<text x="105.5" y="201.6">X1</text>
<text x="148.7" y="201.6">0.20</text>
<text x="57.3" y="209.3">Contact Pad to Center Pad (X128)</text>
<text x="57.3" y="205.4">Contact Pad Length (X128)</text>
<text x="105.3" y="209.3">G1</text>
<text x="105.5" y="205.4">Y1</text>
<text x="129.6" y="209.3">3.73 REF</text>
<text x="148.7" y="205.4">1.50</text>
<text x="57.3" y="213.2">Contact Pad to Contact Pad (X124)</text>
<text x="105.3" y="213.2">G2</text>
<text x="116.9" y="213.2">0.20</text>
<text x="57.3" y="217.1">Thermal Via Diameter</text>
<text x="57.3" y="221">Thermal Via Pitch</text>
<text x="105.3" y="221">EV</text>
<text x="106.3" y="217.1">V</text>
<text x="132.8" y="217.1">0.33</text>
<text x="132.8" y="221">1.20</text>
<text x="34" y="228.3">Notes:</text>
<text x="34" y="232.9">1. Dimensioning and tolerancing per ASME Y14.5M</text>
<text x="43.6" y="236.9">BSC: Basic Dimension. Theoretically exact value shown without tolerances.</text>
<text x="34" y="241">2. For best soldering results, thermal vias, if used, should be filled or tented to avoid solder loss during</text>
<text x="38.1" y="244.3">reflow process</text>
<text x="122.1" y="251.7">Microchip Technology Drawing C04-23321 Rev A</text>
<text x="26.6" y="261.3">© 2018 Microchip Technology Inc.</text>
</g>
<g font-size="1.6">
<text x="86" y="83.1">128</text>
<text x="77" y="92.8">1</text>
<text x="77" y="95.4">3</text>
<text x="78.3" y="94.1">2</text>
</g>
</svg>
